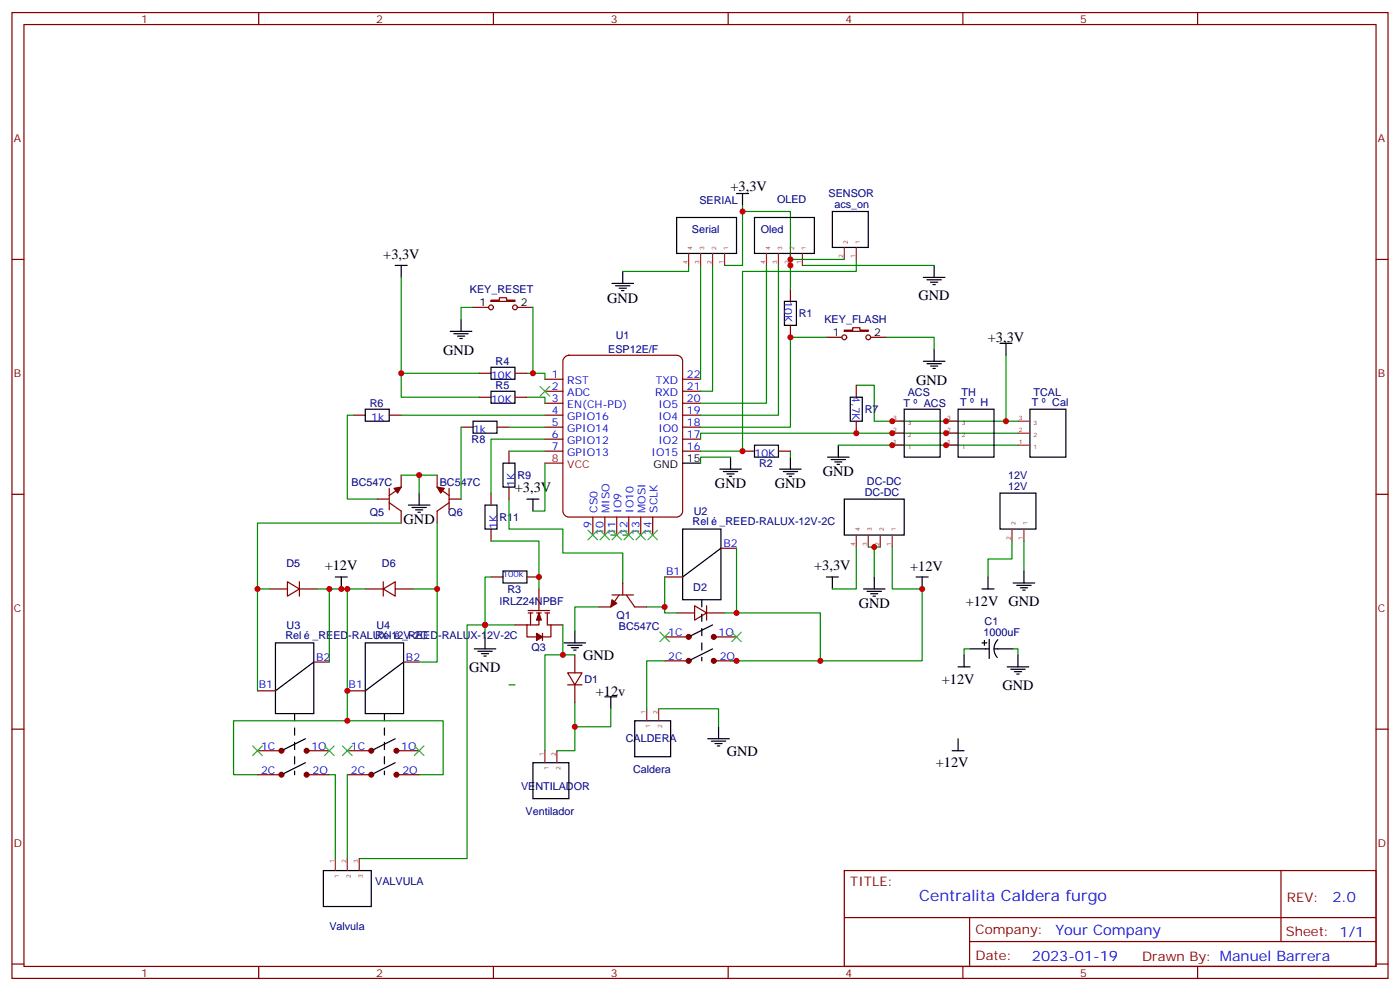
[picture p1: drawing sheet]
<svg xmlns="http://www.w3.org/2000/svg" width="412mm" height="292mm" viewBox="0 0 412 292" stroke-linecap="round" stroke-linejoin="round" font-family="sans-serif">
<g fill="none" stroke="#870000" stroke-width=".35">
<path d="M3.5 3.7h405.4v284.3h-405.4zM7.1 7.2h398.2v277.3h-398.2zM76.2 3.7v3.5M145.3 3.7v3.5M214.5 3.7v3.5M283.6 3.7v3.5M352.8 3.7v3.5M3.5 76.4h3.6M405.3 76.4h3.6M139.3 90.5h4.6M144.6 88.4h2.5v-.7h2.1v.7h2.5v.3h-7.1zM152.4 90.5h4.6"/>
<path d="M232.8 85.2v3.5M232.8 95.8v3.5M243.4 99.3h4.6M248.7 97.2h2.5v-.7h2.1v.7h2.5v.3h-7.1zM256.5 99.3h4.6M141.1 109.9h3.5M141.1 116.9h3.5M151.7 109.9h3.5M151.7 116.9h3.5M160.5 111.7h5.3M160.5 115.2h5.3M160.5 118.7h5.3"/>
<path d="M166.4 105.1l1.2-.5h31.7a1.76 1.76 0 0 1 1.8 1.8v44.1a1.89 1.89 0 0 1-1.8 1.7h-31.7a1.89 1.89 0 0 1-1.8-1.7v-44.1zM201.1 111.7h5.3M201.1 115.2h5.3M201.1 118.7h5.3M252.2 113.4v3.5M104.1 122.2h3.5M114.7 122.2h3.5M118.2 139.9v3.5l-3.5 2.5M128.8 139.9v3.5l3.5 2.5M135.8 125.8h3.5M146.4 125.8h3.5M149.9 132.8v3.5"/>
<path d="M160.5 122.2h5.3M160.5 125.8h5.3M160.5 129.3h5.3M160.5 132.8h5.3M201.1 122.2h5.3M201.1 125.8h5.3M201.1 129.3h5.3M201.1 132.8h5.3M218.7 132.8h3.5M229.3 132.8h3.5M252.2 124v3.5M3.5 145.5h3.6"/>
<path d="M111.1 146.9h3.6M114.7 148l3.5 2.5v3.5M114.7 143.8v6.3M132.3 146.9h3.5M132.3 148l-3.5 2.5v3.5M132.3 143.8v6.3M144.6 145.2v3.5M144.6 155.8v3.5M149.9 143.4v3.5M174.6 152.2v5.3M178.2 152.2v5.3M181.7 152.2v5.3"/>
<path d="M185.2 152.2v5.3M188.7 152.2v5.3M192.3 152.2v5.3M405.3 145.5h3.6M79.4 173.4h5.3M84.7 171.3l3.5 2.1-3.5 2.1zM88.2 171.3v4.2M88.2 173.4h5.3M107.6 173.4h5.3M112.9 173.4l3.5-2.1v4.2zM112.9 171.3v4.2M116.4 173.4h5.3"/>
<path d="M144.6 169.9h3.6M155.2 169.9h3.5M155.6 179.7h6.3M158.7 173.4v6.3M180.3 175.2h6.3M182.4 175.2l-2.5 3.5h-3.5M183.4 171.6v3.6M184.5 175.2l2.5 3.5h3.5M195.8 169.9h5.3M204.6 178.3l3.5 2.1-3.5 2.2zM208.1 178.3v4.3M212.4 161.4h4.6"/>
<path d="M92.4 194.9h4.6M118.9 194.9h4.6M151.7 184h3.5M155.2 184v3.5h2.8M155.6 180.4h1.4M156.3 180.4v3.6M158 180.4h1.5M158.7 180.4v3.6h-3.5M159.8 186.4v2.2M160.5 180.4h1.4M161.2 180.4v3.6h1.1v3.5h-2.5M162.3 184h3.5"/>
<path d="M167.2 198.1h4.2l-2.1 3.5zM169.3 192.8v5.3M195.8 187.5h7M195.8 194.6h7M199.3 180.4h5.3M208.1 180.4h5.3M211 187.5h6M211 194.6h6M3.5 214.7h3.6M75.8 203.4h5.3M102.3 203.4h5.3M167.2 201.6h4.2"/>
<path d="M169.3 201.6v5.3M405.3 214.7h3.6M75.8 221h7.1M75.8 228.1h7.1M91 221h6M91 228.1h6M102.3 221h7.1M102.3 228.1h7.1M117.5 221h6M117.5 228.1h6M248.7 256.3h156.6v28.2h-156.6zM377.3 256.3v20.9"/>
<path d="M248.7 270.1h156.5M285.6 277.2h119.6M285.6 270.1v14.2M3.5 283.8h3.6M76.2 284.5v3.5M145.3 284.5v3.5M214.5 284.5v3.5M283.6 284.5v3.5M352.8 284.5v3.5M405.3 283.8h3.6"/>
<circle cx="144.6" cy="90.5" r=".71"/>
<circle cx="151.7" cy="90.5" r=".71"/>
<circle cx="248.7" cy="99.3" r=".71"/>
<circle cx="255.8" cy="99.3" r=".71"/>
</g>
<path d="M160.5 136.3h5.3" fill="none" stroke="#f00" stroke-width=".35"/>
<g fill="none" stroke="#000" stroke-width=".35">
<path d="M217 57h3.5M218.7 57v3.5M116.4 78.1h3.5M118.2 78.1v3.6M183.4 79.9v3.5M199.3 64h17.7v10.6h-17.7zM222.2 64h17.7v10.6h-17.7zM245.2 62.3h10.6v10.5h-10.6zM275.2 78.1v3.6M132.6 97.5h6.4M133.7 98.2h4.2M134.8 99h2.1"/>
<path d="M135.5 99.7h.7M135.8 94v3.5M180.3 83.4h6.3M181.3 84.1h4.3M182.4 84.8h2.1M183.1 85.5h.7M231.1 88.7h3.5v7.1h-3.5zM272 81.7h6.3M273 82.4h4.3M274.1 83.1h2.1M274.8 83.8h.7M144.6 108.1h7.1v3.6h-7.1z"/>
<path d="M144.6 115.2h7.1v3.5h-7.1zM250.5 116.9h3.5v7.1h-3.5zM272 106.4h6.3M273 107.1h4.3M274.1 107.8h2.1M274.8 108.5h.7M275.2 102.8v3.6M294.6 101.1h3.5M296.3 101.1v3.5M107.6 120.5h7.1v3.5h-7.1zM139.3 124h7.1v3.5h-7.1zM148.2 136.3h3.5v7.1h-3.5z"/>
<path d="M201.1 136.3h5.3M212 138.1h6.4M213.1 138.8h4.2M214.1 139.5h2.2M215.2 134.6v3.5M222.2 131.1h7.1v3.5h-7.1zM229.7 138.1h6.3M230.7 138.8h4.2M231.8 139.5h2.1M232.8 134.6v3.5M243.8 134.6h6.3M244.8 135.3h4.3"/>
<path d="M245.9 136h2.1M246.6 136.7h.7M246.9 131.1v3.5M266.3 120.5h10.6v14.1h-10.6zM282.2 120.5h10.6v14.1h-10.6zM303.4 120.5h10.6v14.1h-10.6zM120.3 148.7h6.3M121.4 149.4h4.2M122.4 150.1h2.1M123.1 150.8h.7M123.5 145.2v3.5M142.9 148.7h3.5v7.1h-3.5z"/>
<path d="M155.2 146.9h3.5M157 146.9v3.6M201.1 155.8h11.3v20.8h-11.3zM214.8 140.2h.7M232.5 140.2h.7M248.7 146.9h17.6v10.6h-17.6zM294.6 145.2h10.6v10.6h-10.6zM98.8 169.9h3.5M100.5 169.9v3.5M148.2 168.1h7v3.5h-7zM212.4 161.4l-11.3 8.5M243.4 169.9h3.5"/>
<path d="M245.2 169.9v3.5M254.4 173.4h6.3M255.4 174.1h4.2M256.5 174.8h2.1M257.2 175.5h.7M257.5 169.9v3.5M269.9 169.9h3.5M271.6 169.9v3.5M289.3 173.4h3.5M291 169.9v3.5M298.4 171.6h6.4M299.5 172.3h4.2"/>
<path d="M300.6 173h2.1M301.3 173.7h.7M301.6 168.1v3.5M81.1 189.3h11.3v20.8h-11.3zM92.4 194.9l-11.3 8.5M107.6 189.3h11.3v20.8h-11.3zM118.9 194.9l-11.3 8.5M139.7 191h6.3M140.8 191.7h4.2M141.8 192.4h2.1M142.5 193.1h.7M142.9 187.5v3.5"/>
<path d="M166.2 189.3h6.3M167.2 190h4.2M168.3 190.7h2.1M169 191.4h.7M169.3 185.7v3.6M209.9 184l-6.3 3.1M209.9 191l-6.3 3.2M282.2 196.3h3.6M284 192.8v3.5M285.8 191h5.6M289.3 189.3h1.4M290 188.6v1.4"/>
<path d="M291.4 188.2v5.7M292.8 191h5.6M293.9 188.3a3.8 3.8 0 0 0-.1 5.3M296.7 196.3h6.3M297.7 197h4.3M298.8 197.7h2.1M299.5 198.4h.7M299.9 192.8v3.5M90 217.5l-6.4 3.2M116.4 217.5l-6.3 3.2M178.2 205.1h3.5M179.9 205.1v3.6"/>
<path d="M187 212.2h10.6v10.6h-10.6zM208.5 217.5h6.3M209.5 218.2h4.3M210.6 218.9h2.1M211.3 219.6h.7M211.7 214v3.5M282.2 217.5v3.5M90 224.5l-6.4 3.2M116.4 224.5l-6.3 3.2M157 224.5h10.6v10.6h-10.6zM280.5 221h3.5M95.2 256.3h14.2v10.6h-14.2z"/>
</g>
<g fill="none" stroke="#008700" stroke-width=".35">
<path d="M202.8 78.1v1.8h-19.4M206.4 78.1v33.6M209.9 78.1v37.1h-3.5M218.7 62.3h14.1v22.9M218.7 60.5v17.6h-5.3M225.8 78.1v40.6h-19.4M229.3 78.1v44.1h-22.9M232.8 76.4h15.9M236.4 78.1h38.8M252.2 76.4v3.5h-33.5v52.9h-12.3M118.2 81.7v28.2h22.9M139.3 90.5h-3.5v3.5"/>
<path d="M157 90.5v19.4M243.4 99.3h-10.6v26.5h-26.4M261.1 99.3h14.1v3.5M118.2 109.9v7h22.9M155.2 116.9h5.3v1.8M155.2 109.9h5.3v1.8M252.2 113.4h5.3v10.6h42.4M296.3 104.6v19.4M104.1 122.2h-1.8v24.7h8.8M118.2 139.9h10.6M118.2 122.2h42.3M123.5 139.9v5.3"/>
<path d="M135.8 125.8v21.1M149.9 125.8h10.6M149.9 132.8h10.6M160.5 136.3v14.2h-3.5M160.5 129.3h-15.9v15.9M215.2 134.6h-8.8v1.7M232.8 132.8v1.8M246.9 131.1h53M299.9 127.5h-93.5v1.8M118.2 154h-42.4v49.4M128.8 154v40.9h-5.3M144.6 159.3h14.1v14.1"/>
<path d="M149.9 146.9v8.9h15.9v7h17.6v8.8M179.9 157.5h1.8M183.4 157.5h1.8M298.1 159.3v5.3h-7.1v5.3M301.6 159.3v8.8M75.8 173.4h3.6M93.5 173.4h3.5M102.3 173.4h5.3M121.7 173.4h7.1M144.6 169.9h-1.7v14.1h8.8M176.4 178.7h-7.1v7M195.8 169.9v8.8h-5.3"/>
<path d="M195.8 178.7v1.7h3.5M217 161.4v19h-3.6M252.2 161v12.4h-7M255.8 161h3.5M257.5 161v8.9M262.8 161v12.4h8.8v21.2h-56.4M97 194.9v-21.5h5.3v38.8h-33.5v15.9h7M142.9 187.5v-3.5h-5.3v68.8h-31.8M165.8 184v8.8M169.3 192.8h-8.8v28.2M195.8 194.6h-5.3v14.1M217 180.4h24.7v14.2"/>
<path d="M285.8 191h-1.8v1.8M298.4 191h1.5v1.8M102.3 212.2h28.2v15.9h-7M149.9 201.6h1.8M169.3 206.9v14.1h-5.3M179.9 208.7v5.3h-10.6M194 208.7h17.7v5.3M97 228.1h1.8v24.7M102.3 228.1v24.7"/>
</g>
<g fill="#870000" stroke="#870000" stroke-width=".35">
<path d="M116.1 143.8l2.1-.4-1.1 1.8z"/>
<path d="M128.8 143.4l2.1 .4-1.1 1.4z"/>
<path d="M158.7 180.4l.8 2.2h-1.5z"/>
<path d="M158 186.4l1.8 1.1-1.8 1.1z"/>
<path d="M180.3 176.6l1.4 1-1.8 1.1z"/>
</g>
<g fill="none" stroke="#3c3" stroke-width=".35">
<path d="M159.1 113.8l2.8 2.8M161.9 113.8l-2.8 2.8M173.2 156.1l2.8 2.8M176 156.1l-2.8 2.8M176.7 156.1l2.9 2.8M179.6 156.1l-2.9 2.8M180.3 156.1l2.8 2.8M183.1 156.1l-2.8 2.8M183.8 156.1l2.8 2.8M186.6 156.1l-2.8 2.8M187.3 156.1l2.8 2.8M190.1 156.1l-2.8 2.8"/>
<path d="M190.9 156.1l2.8 2.8M193.7 156.1l-2.8 2.8M194.4 186.1l2.8 2.8M197.2 186.1l-2.8 2.8M215.5 186.1l2.9 2.8M218.4 186.1l-2.9 2.8M74.4 219.6l2.9 2.8M77.3 219.6l-2.9 2.8M95.6 219.6l2.8 2.8M98.4 219.6l-2.8 2.8M100.9 219.6l2.8 2.8M103.7 219.6l-2.8 2.8"/>
<path d="M122.1 219.6l2.8 2.8M124.9 219.6l-2.8 2.8"/>
</g>
<g fill="none" stroke="#8c2424" stroke-width=".35">
<path d="M202.8 74.6v3.5M206.4 74.6v3.5M209.9 74.6v3.5M213.4 74.6v3.5M225.8 74.6v3.5M229.3 74.6v3.5M232.8 74.6v3.5M236.4 74.6v3.5M248.7 72.8v3.6M252.2 72.8v3.6M262.8 124h3.5M262.8 127.5h3.5"/>
<path d="M262.8 131.1h3.5M278.7 124h3.5M278.7 127.5h3.5M278.7 131.1h3.5M299.9 124h3.5M299.9 127.5h3.5M299.9 131.1h3.5M252.2 157.5v3.5M255.8 157.5v3.5M259.3 157.5v3.5M262.8 157.5v3.5M298.1 155.8v3.5"/>
<path d="M301.6 155.8v3.5M190.5 208.7v3.5M194 208.7v3.5M160.5 221v3.5M164 221v3.5M98.8 252.8v3.5M102.3 252.8v3.5M105.8 252.8v3.5"/>
</g>
<g fill="#600" stroke="#600" stroke-width=".35">
<circle cx="202.8" cy="187.5" r=".71"/>
<circle cx="210.3" cy="187.5" r=".71"/>
<circle cx="202.8" cy="194.6" r=".71"/>
<circle cx="210.3" cy="194.6" r=".71"/>
<circle cx="82.9" cy="221" r=".71"/>
<circle cx="90.3" cy="221" r=".71"/>
<circle cx="82.9" cy="228.1" r=".71"/>
<circle cx="90.3" cy="228.1" r=".71"/>
<circle cx="109.4" cy="221" r=".71"/>
<circle cx="116.8" cy="221" r=".71"/>
<circle cx="109.4" cy="228.1" r=".71"/>
<circle cx="116.8" cy="228.1" r=".71"/>
</g>
<path d="M206.7 176.6v18M86.8 210.1v18M113.2 210.1v18" fill="none" stroke="#000" stroke-width=".35" stroke-dasharray="2.1 2.1"/>
<g fill="#c00">
<circle cx="157" cy="109.9" r=".88"/>
<circle cx="296.3" cy="124" r=".88"/>
<circle cx="252.2" cy="127.5" r=".88"/>
<circle cx="232.8" cy="99.3" r=".88"/>
<circle cx="218.7" cy="62.3" r=".88"/>
<circle cx="123.5" cy="139.9" r=".88"/>
<circle cx="118.2" cy="109.9" r=".88"/>
<circle cx="165.8" cy="192.8" r=".88"/>
<circle cx="142.9" cy="184" r=".88"/>
<circle cx="158.8" cy="169.9" r=".88"/>
<circle cx="257.5" cy="161" r=".88"/>
<circle cx="232.8" cy="78.1" r=".88"/>
<circle cx="262.8" cy="124" r=".88"/>
<circle cx="262.8" cy="127.5" r=".88"/>
<circle cx="262.8" cy="131.1" r=".88"/>
<circle cx="278.7" cy="124" r=".88"/>
<circle cx="278.7" cy="127.5" r=".88"/>
<circle cx="278.7" cy="131.1" r=".88"/>
<circle cx="100.5" cy="173.4" r=".88"/>
<circle cx="102.3" cy="203.4" r=".88"/>
<circle cx="102.3" cy="212.2" r=".88"/>
<circle cx="97" cy="173.4" r=".88"/>
<circle cx="75.8" cy="173.4" r=".88"/>
<circle cx="102.3" cy="173.4" r=".88"/>
<circle cx="128.8" cy="173.4" r=".88"/>
<circle cx="195.8" cy="178.7" r=".88"/>
<circle cx="271.6" cy="173.4" r=".88"/>
<circle cx="217" cy="194.6" r=".88"/>
<circle cx="241.7" cy="194.6" r=".88"/>
<circle cx="217" cy="180.4" r=".88"/>
<circle cx="169.3" cy="214" r=".88"/>
<circle cx="232.8" cy="76.4" r=".88"/>
<circle cx="218.7" cy="132.8" r=".88"/>
</g>
<text font-size="4.6" fill="#00f" x="270.8" y="265.3">Centralita Caldera furgo</text>
<g font-size="4.2">
<text x="215.2" y="56.3">+3,3V</text>
<text x="112.9" y="76.4">+3,3V</text>
<text x="178.9" y="89.1">GND</text>
<text x="270.5" y="88.4">GND</text>
<text x="291" y="100.7">+3,3V</text>
<text x="130.5" y="104.6">GND</text>
<text x="269.9" y="113.4">GND</text>
<text x="210.6" y="143.8">GND</text>
<text x="228.2" y="143.8">GND</text>
<text x="242.4" y="140.2">GND</text>
<text x="151.6" y="144.8">+3,3V</text>
<text x="118.9" y="154.3">GND</text>
<text x="95.6" y="167.7">+12V</text>
<text x="239.8" y="167.7">+3,3V</text>
<text x="268.1" y="168.1">+12V</text>
<text x="252.9" y="179">GND</text>
<text x="284.5" y="178.3">+12V GND</text>
<text x="138.2" y="197.7">GND</text>
<text x="171.7" y="194.2">GND</text>
<text x="277.4" y="201.2">+12V</text>
<text x="295.3" y="203">GND</text>
<text x="175.5" y="204.8">+12v</text>
<text x="214.1" y="222.4">GND</text>
<text x="275.6" y="225.9">+12V</text>
</g>
<g font-size="4.2" fill="#00f">
<text x="392.5" y="265.6">2.0</text>
<text x="310.9" y="275.1">Your Company</text>
<text x="304" y="282.9">2023-01-19</text>
</g>
<g font-size="3.9" fill="#800">
<text x="250.5" y="260.9">TITLE:</text>
<text x="379.1" y="265.6">REV:</text>
<text x="287.4" y="275.1">Company:</text>
<text x="378.7" y="275.7">Sheet: 1/1</text>
<text x="287.4" y="282.8">Date:</text>
<text x="336.4" y="282.8">Drawn By: Manuel Barrera</text>
</g>
<g font-size="3.2" fill="#800">
<text x="41.6" y="6.7">1</text>
<text x="110.8" y="6.7">2</text>
<text x="179.9" y="6.7">3</text>
<text x="249.1" y="6.7">4</text>
<text x="318.2" y="6.7">5</text>
<text x="4.1" y="41.8">A</text>
<text x="405.9" y="41.8">A</text>
<text x="4.1" y="110.9">B</text>
<text x="405.9" y="110.9">B</text>
<text x="4.1" y="180.1">C</text>
<text x="405.9" y="180.1">C</text>
<text x="4.1" y="249.2">D</text>
<text x="405.9" y="249.2">D</text>
<text x="41.6" y="287.5">1</text>
<text x="110.8" y="287.5">2</text>
<text x="179.9" y="287.5">3</text>
<text x="249.1" y="287.5">4</text>
<text x="318.2" y="287.5">5</text>
</g>
<g font-size="3.2" fill="#000080">
<text x="228.9" y="59.9">OLED</text>
<text x="244.1" y="58">SENSOR</text>
<text x="206" y="60">SERIAL</text>
<text x="245.8" y="61.2">acs_on</text>
<text x="203.8" y="68.7">Serial</text>
<text x="224.1" y="68.6">Oled</text>
<text x="138.4" y="86.3">KEY_RESET</text>
<text x="235.3" y="93.4">R1</text>
<text x="242.9" y="95.1">KEY_FLASH</text>
<text x="181.4" y="99.8">U1</text>
<text x="146" y="107.5">R4</text>
<text x="179.2" y="104">ESP12E/F</text>
<text x="108.9" y="119.8">R6</text>
<text x="146" y="114.6">R5</text>
<text x="266.1" y="119.9">T</text>
<text x="267.4" y="116.5">ACS</text>
<text x="272.1" y="119.9">ACS</text>
<text x="282.8" y="119.4">T</text>
<text x="283.3" y="116.5">TH</text>
<text x="288.8" y="119.4">H</text>
<text x="304" y="119.4">T</text>
<text x="304.4" y="116.5">TCAL</text>
<text x="310" y="119.4">Cal</text>
<text x="254.7" y="121.6">R7</text>
<text x="138.9" y="130.4">R8</text>
<text x="223.6" y="137.5">R2</text>
<text x="103.5" y="143.1">BC547C</text>
<text x="129.6" y="143.1">BC547C</text>
<text x="152.4" y="141">R9</text>
<text x="255.4" y="142.8">DC-DC</text>
<text x="297" y="140.9">12V</text>
<text x="254.7" y="145.9">DC-DC</text>
<text x="297" y="144.1">12V</text>
<text x="109" y="151.9">Q5</text>
<text x="132.1" y="151.9">Q6</text>
<text x="147.1" y="153.4">R11</text>
<text x="204" y="154.7">Rel</text>
<text x="204.4" y="151.5">U2</text>
<text x="212" y="154.7">_REED-RALUX-12V-2C</text>
<text x="84.4" y="167">D5</text>
<text x="112.5" y="167">D6</text>
<text x="147.2" y="178">IRLZ24NPBF</text>
<text x="149.5" y="174.5">R3</text>
<text x="204.2" y="174.1">D2</text>
<text x="84.4" y="185">U3</text>
<text x="110.9" y="185">U4</text>
<text x="181.6" y="182.2">Q1</text>
<text x="182.3" y="185.4">BC547C</text>
<text x="290" y="184">C1</text>
<text x="84.1" y="188.2">Rel</text>
<text x="92" y="188.2">_REED-RALUX-12V-2C</text>
<text x="110.5" y="188.2">Rel</text>
<text x="118.5" y="188.2">_REED-RALUX-12V-2C</text>
<text x="156.6" y="191.6">Q3</text>
<text x="289.7" y="187.1">1000uF</text>
<text x="172.2" y="201">D1</text>
<text x="184.4" y="218.5">CALDERA</text>
<text x="186.5" y="227.5">Caldera</text>
<text x="153.5" y="232.7">VENTILADOR</text>
<text x="154.8" y="239.8">Ventilador</text>
<text x="110.5" y="260.6">VALVULA</text>
<text x="97" y="273.9">Valvula</text>
</g>
<g font-size="3.2" fill="#00f">
<text x="231.1" y="88.7" transform="rotate(90 231.1 88.7)">10K</text>
<text x="144.6" y="111.7">10K</text>
<text x="162.6" y="111.3">1</text>
<text x="167.1" y="113.1">RST</text>
<text x="193.2" y="113.1">TXD</text>
<text x="202.3" y="111.3">22</text>
<text x="144.6" y="118.7">10K</text>
<text x="162.6" y="114.8">2</text>
<text x="162.6" y="118.4">3</text>
<text x="167.1" y="116.6">ADC</text>
<text x="193" y="116.6">RXD</text>
<text x="202.3" y="118.4">20</text>
<text x="202.3" y="114.8">21</text>
<text x="251" y="116.5" transform="rotate(90 251 116.5)">4,7K</text>
<text x="109.4" y="124">1k</text>
<text x="162.6" y="121.9">4</text>
<text x="162.6" y="125.4">5</text>
<text x="167.1" y="120.1">EN(CH-PD)</text>
<text x="167.1" y="123.6">GPIO16</text>
<text x="193.9" y="123.6">IO4</text>
<text x="193.9" y="120.1">IO5</text>
<text x="202.3" y="125.4">18</text>
<text x="202.3" y="121.9">19</text>
<text x="139.3" y="127.5">1k</text>
<text x="162.6" y="128.9">6</text>
<text x="167.1" y="127.2">GPIO14</text>
<text x="167.1" y="130.7">GPIO12</text>
<text x="193.9" y="130.7">IO2</text>
<text x="193.9" y="127.2">IO0</text>
<text x="202.3" y="128.9">17</text>
<text x="162.6" y="132.5">7</text>
<text x="167.1" y="134.2">GPIO13</text>
<text x="191.9" y="134.2">IO15</text>
<text x="202.3" y="132.5">16</text>
<text x="222.2" y="134.6">10K</text>
<text x="151.7" y="143.4" transform="rotate(-90 151.7 143.4)">1K</text>
<text x="146.4" y="155.8" transform="rotate(-90 146.4 155.8)">1K</text>
<text x="174.3" y="155.5" transform="rotate(-90 174.3 155.5)">9</text>
<text x="176" y="150.9" transform="rotate(-90 176 150.9)">CS0</text>
<text x="179.6" y="150.9" transform="rotate(-90 179.6 150.9)">MISO</text>
<text x="183.1" y="150.9" transform="rotate(-90 183.1 150.9)">IO9</text>
<text x="186.6" y="150.9" transform="rotate(-90 186.6 150.9)">IO10</text>
<text x="190.1" y="150.9" transform="rotate(-90 190.1 150.9)">MOSI</text>
<text x="193.7" y="150.9" transform="rotate(-90 193.7 150.9)">SCLK</text>
<text x="177.8" y="157.5" transform="rotate(-90 177.8 157.5)">10</text>
<text x="181.3" y="157.5" transform="rotate(-90 181.3 157.5)">11</text>
<text x="184.9" y="157.5" transform="rotate(-90 184.9 157.5)">12</text>
<text x="188.4" y="157.5" transform="rotate(-90 188.4 157.5)">13</text>
<text x="191.9" y="157.5" transform="rotate(-90 191.9 157.5)">14</text>
<text x="213.1" y="161">B2</text>
<text x="196.2" y="169.2">B1</text>
<text x="196.8" y="187.1">1C</text>
<text x="211.7" y="187.1">1O</text>
<text x="93.1" y="194.6">B2</text>
<text x="119.6" y="194.6">B2</text>
<text x="196.8" y="194.2">2C</text>
<text x="212" y="194.2">2O</text>
<text x="76.2" y="202.7">B1</text>
<text x="102.7" y="202.7">B1</text>
<text x="76.9" y="220.7">1C</text>
<text x="91.7" y="220.7">1O</text>
<text x="103.4" y="220.7">1C</text>
<text x="118.2" y="220.7">1O</text>
<text x="76.9" y="227.7">2C</text>
<text x="92.1" y="227.7">2O</text>
<text x="103.4" y="227.7">2C</text>
<text x="118.5" y="227.7">2O</text>
</g>
<g font-size="3.2">
<text x="141.2" y="90.1">1</text>
<text x="153.5" y="90.1">2</text>
<text x="245.3" y="99">1</text>
<text x="257.5" y="99">2</text>
<text x="192.5" y="137.8">GND</text>
<text x="202.3" y="136">15</text>
</g>
<g font-size="3.2" fill="#f00">
<text x="162.6" y="136">8</text>
<text x="167.1" y="137.8">VCC</text>
</g>
<text font-size="2.5" fill="#00f" x="148.2" y="169.9">100k</text>
<g font-size="1.8" fill="#8d2323">
<text x="249.8" y="71.8" transform="rotate(-90 249.8 71.8)">2</text>
<text x="253.3" y="71.8" transform="rotate(-90 253.3 71.8)">1</text>
<text x="202.5" y="77.8" transform="rotate(-90 202.5 77.8)">4</text>
<text x="203.9" y="73.6" transform="rotate(-90 203.9 73.6)">4</text>
<text x="206" y="77.8" transform="rotate(-90 206 77.8)">3</text>
<text x="207.4" y="73.6" transform="rotate(-90 207.4 73.6)">3</text>
<text x="209.5" y="77.8" transform="rotate(-90 209.5 77.8)">2</text>
<text x="211" y="73.6" transform="rotate(-90 211 73.6)">2</text>
<text x="213.1" y="77.8" transform="rotate(-90 213.1 77.8)">1</text>
<text x="214.5" y="73.6" transform="rotate(-90 214.5 73.6)">1</text>
<text x="225.4" y="77.8" transform="rotate(-90 225.4 77.8)">4</text>
<text x="226.8" y="73.6" transform="rotate(-90 226.8 73.6)">4</text>
<text x="229" y="77.8" transform="rotate(-90 229 77.8)">3</text>
<text x="230.4" y="73.6" transform="rotate(-90 230.4 73.6)">3</text>
<text x="232.5" y="77.8" transform="rotate(-90 232.5 77.8)">2</text>
<text x="233.9" y="73.6" transform="rotate(-90 233.9 73.6)">2</text>
<text x="236" y="77.8" transform="rotate(-90 236 77.8)">1</text>
<text x="237.4" y="73.6" transform="rotate(-90 237.4 73.6)">1</text>
<text x="248.4" y="76.1" transform="rotate(-90 248.4 76.1)">2</text>
<text x="251.9" y="76.1" transform="rotate(-90 251.9 76.1)">1</text>
<text x="263.1" y="123.6">3</text>
<text x="267.4" y="125.1">3</text>
<text x="279" y="123.6">3</text>
<text x="283.3" y="125.1">3</text>
<text x="300.2" y="123.6">3</text>
<text x="304.4" y="125.1">3</text>
<text x="263.1" y="127.2">2</text>
<text x="263.1" y="130.7">1</text>
<text x="267.4" y="128.6">2</text>
<text x="279" y="127.2">2</text>
<text x="279" y="130.7">1</text>
<text x="283.3" y="128.6">2</text>
<text x="300.2" y="127.2">2</text>
<text x="300.2" y="130.7">1</text>
<text x="304.4" y="128.6">2</text>
<text x="267.4" y="132.1">1</text>
<text x="283.3" y="132.1">1</text>
<text x="304.4" y="132.1">1</text>
<text x="299.2" y="154.7" transform="rotate(-90 299.2 154.7)">2</text>
<text x="302.7" y="154.7" transform="rotate(-90 302.7 154.7)">1</text>
<text x="251.9" y="160.8" transform="rotate(-90 251.9 160.8)">4</text>
<text x="253.3" y="156.5" transform="rotate(-90 253.3 156.5)">4</text>
<text x="255.4" y="160.8" transform="rotate(-90 255.4 160.8)">3</text>
<text x="256.8" y="156.5" transform="rotate(-90 256.8 156.5)">3</text>
<text x="258.9" y="160.8" transform="rotate(-90 258.9 160.8)">2</text>
<text x="260.3" y="156.5" transform="rotate(-90 260.3 156.5)">2</text>
<text x="262.5" y="160.8" transform="rotate(-90 262.5 160.8)">1</text>
<text x="263.9" y="156.5" transform="rotate(-90 263.9 156.5)">1</text>
<text x="297.7" y="159" transform="rotate(-90 297.7 159)">2</text>
<text x="301.3" y="159" transform="rotate(-90 301.3 159)">1</text>
<text x="190.1" y="210.1" transform="rotate(-90 190.1 210.1)">1</text>
<text x="191.6" y="214.4" transform="rotate(-90 191.6 214.4)">1</text>
<text x="193.7" y="210.1" transform="rotate(-90 193.7 210.1)">2</text>
<text x="195.1" y="214.4" transform="rotate(-90 195.1 214.4)">2</text>
<text x="160.2" y="222.4" transform="rotate(-90 160.2 222.4)">1</text>
<text x="161.6" y="226.7" transform="rotate(-90 161.6 226.7)">1</text>
<text x="163.7" y="222.4" transform="rotate(-90 163.7 222.4)">2</text>
<text x="165.1" y="226.7" transform="rotate(-90 165.1 226.7)">2</text>
<text x="98.4" y="254.2" transform="rotate(-90 98.4 254.2)">1</text>
<text x="102" y="254.2" transform="rotate(-90 102 254.2)">2</text>
<text x="105.5" y="254.2" transform="rotate(-90 105.5 254.2)">3</text>
<text x="99.8" y="258.5" transform="rotate(-90 99.8 258.5)">1</text>
<text x="103.4" y="258.5" transform="rotate(-90 103.4 258.5)">2</text>
<text x="106.9" y="258.5" transform="rotate(-90 106.9 258.5)">3</text>
</g>
</svg>
